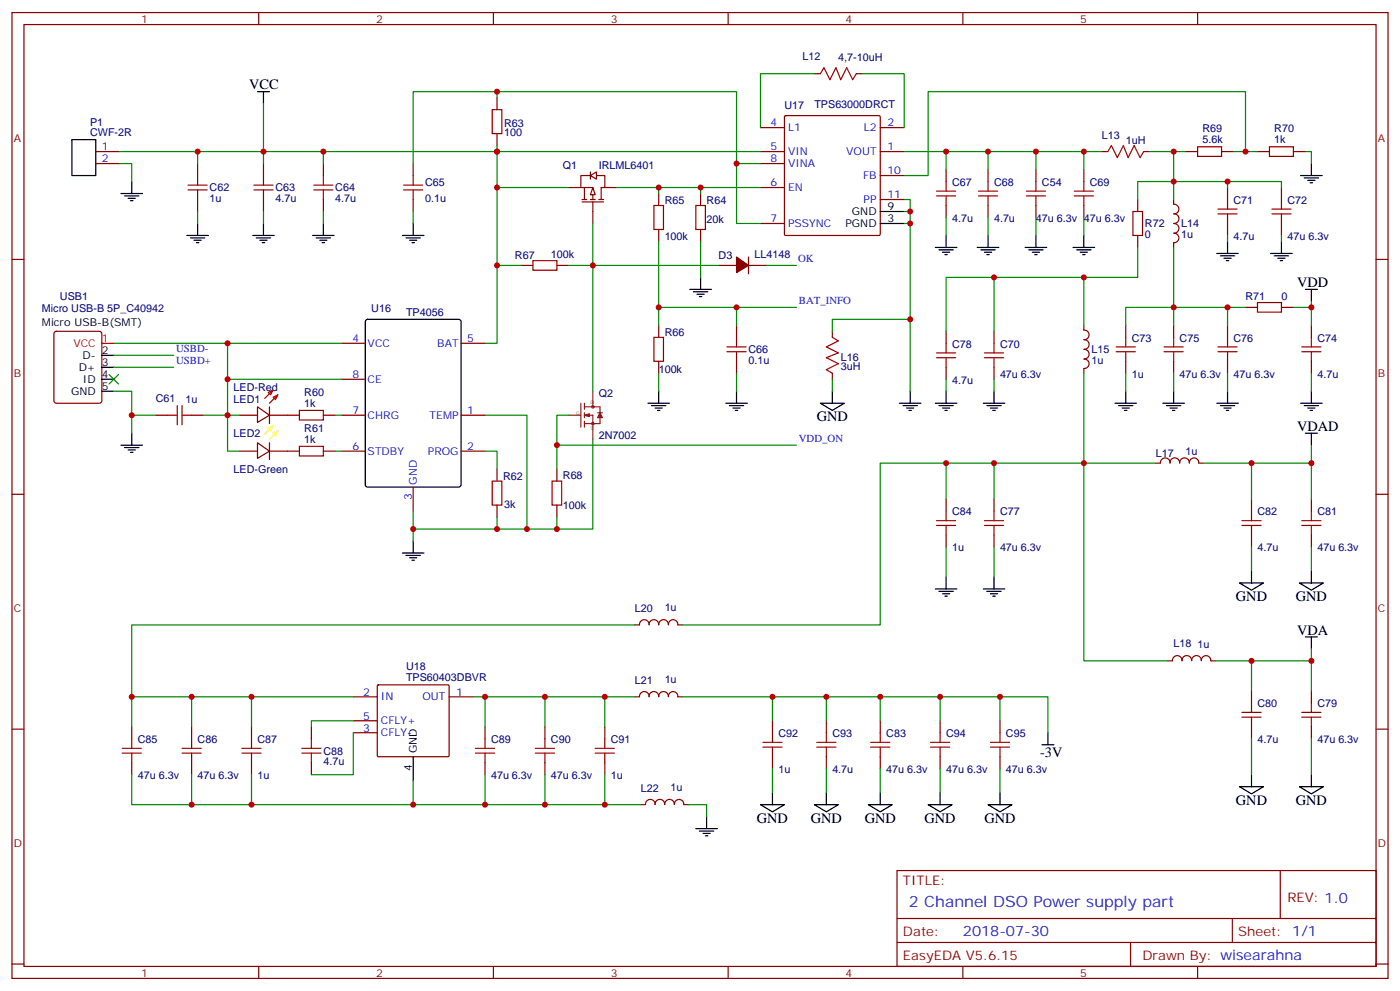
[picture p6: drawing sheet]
<svg xmlns="http://www.w3.org/2000/svg" width="412mm" height="292mm" viewBox="0 0 412 292" stroke-linecap="round" stroke-linejoin="round" font-family="sans-serif">
<g fill="none" stroke="#870000" stroke-width=".35">
<path d="M3.5 3.7h405.4v284.3h-405.4zM7.1 7.2h398.2v277.3h-398.2zM76.2 3.7v3.5M145.3 3.7v3.5M214.5 3.7v3.5M283.6 3.7v3.5M352.8 3.7v3.5M146.4 28.8v3.5M146.4 39.3v3.6M28.2 44.6h7.1M28.2 48.2h7.1M58.2 48.2v3.5"/>
<path d="M58.2 58.7v3.6M77.6 48.2v3.5M77.6 58.7v3.6M95.2 48.2v3.5M95.2 58.7v3.6M121.7 48.2v3.5M121.7 58.7v3.6M171.4 59.4h6.4M171.4 58.7h1.5M172.2 55.2v3.5M173.9 51.7h-2.8v3.5h3.5v3.5M173.9 50.6v2.1"/>
<path d="M173.9 58.7h1.4M174.6 59.4v2.9M175.7 51.7h2.5v3.5h-1.1v3.5M176.4 58.7h1.4M194 57v3.5M206.4 57v3.5M3.5 76.4h3.6M194 67.6v3.5M206.4 67.6v3.5M405.3 76.4h3.6M16.1 97.7l.5-.2h12.7l.6 .5 .1 20-.5 .7h-12.9l-.7-.5v-20zM194 95.8v3.5"/>
<path d="M217 95.8v3.5M75.8 119.8l3.6 2.4-3.6 2.2zM79.4 119.8v4.9M100.5 101.1h7.1M100.5 111.7h7.1M135.8 101.1h7.1M194 106.4v3.5M217 106.4v3.5M45.9 122.2h3.5M56.4 122.2h3.6M70.6 122.2h5.2M70.6 132.8h5.2"/>
<path d="M75.8 130.4l3.6 2.4-3.6 2.1zM79.4 122.2h8.8M79.4 132.8h8.8M79.4 130.4v4.9M95.2 122.2h3.6M95.2 132.8h3.6M100.5 122.2h7.1M100.5 132.8h7.1M135.8 122.2h7.1M135.8 132.8h7.1M146.4 138.1v3.5M3.5 145.5h3.6"/>
<path d="M121.7 143.4v7.1M146.4 148.7v3.5M405.3 145.5h3.6M3.5 214.7h3.6M405.3 214.7h3.6M264.2 256.3h141.1v28.2h-141.1zM377.1 256.3v14.1M264.2 270.4h141.1M264.2 277.5h141.1M333 277.5v7M363 270.4v7.1M3.5 283.8h3.6"/>
<path d="M76.2 284.5v3.5M145.3 284.5v3.5M214.5 284.5v3.5M283.6 284.5v3.5M352.8 284.5v3.5M405.3 283.8h3.6"/>
</g>
<path d="M21.2 41.1h7v10.6h-7zM107.8 94.2l.5-.2h26.8l.7 .4v48.3l-.4 .6-27.1 .1-.6-.5-.1-48.2zM30 104.6h3.5M30 108.1h3.5M30 111.7h3.5M30 115.2h3.5" fill="none" stroke="#000" stroke-width=".35"/>
<path d="M30 101.1h3.5M79 115.5l1.4-.7-.7 1.4zM80.4 116.9l1.4-.7-.7 1.5zM80.4 114.8l-2.4 2.5M81.8 116.2l-2.4 2.5" fill="none" stroke="#f00" stroke-width=".35"/>
<g fill="none" stroke="#a10000" stroke-width=".35">
<path d="M145 32.3h2.8v7h-2.8zM55.4 55.9h5.6M55.4 54.5h5.6M58.2 51.7v2.8M58.2 55.9v2.8M74.8 55.9h5.6M74.8 54.5h5.6M77.6 51.7v2.8M77.6 55.9v2.8M92.4 55.9h5.7M92.4 54.5h5.7M95.2 51.7v2.8"/>
<path d="M95.2 55.9v2.8M118.9 55.9h5.6M118.9 54.5h5.6M121.7 51.7v2.8M121.7 55.9v2.8M192.6 60.5h2.8v7.1h-2.8zM205 60.5h2.8v7.1h-2.8zM192.6 99.3h2.8v7.1h-2.8zM217 99.3v2.8M52.2 119.4v5.7M53.6 119.4v5.7M214.1 102.1h5.7"/>
<path d="M214.1 103.5h5.7M217 103.5v2.9M49.4 122.2h2.8M53.6 122.2h2.8M88.2 120.8h7v2.8h-7zM88.2 131.4h7v2.8h-7zM145 141.6h2.8v7.1h-2.8z"/>
</g>
<path d="M79 126.1l1.4-.7-.7 1.4zM80.4 127.5l1.4-.7-.7 1.4zM80.4 125.4l-2.4 2.5M81.8 126.8l-2.4 2.5" fill="none" stroke="#ff0" stroke-width=".35"/>
<g fill="#fff" stroke="#870000" stroke-width=".35">
<path d="M174.6 55.2l.7 2.1h-1.4z"/>
<path d="M173.9 51.7l1.8-1.1v2.1z"/>
</g>
<g fill="none" stroke="#870000" stroke-width=".35">
<path d="M224 37.6h7.1M231.1 34.2l.3-.2h27.5l.3 .2 .1 34.8-.2 .3h-27.7l-.3-.2zM239.9 21.7h1.8M252.2 21.7h1.8M259.3 37.6h7M167.6 55.2h3.5M178.2 55.2h3.5M224 55.2h7.1M224 44.6h7.1M224 48.2h7.1M259.3 44.6h7M259.3 51.7h7"/>
<path d="M259.3 58.7h7M278.7 49.9v3.5M291 49.9v3.5M305.2 49.9v3.5M319.3 49.9v3.5M324.6 44.6h1.7M335.1 58.7v3.6M336.9 44.6h1.8M345.7 58.7l.1 1.4a1.41 1.41 0 0 1 1.5 1.5 1.41 1.41 0 0 1-1.6 1.4 1.41 1.41 0 0 1 1.6 1.4 1.41 1.41 0 0 1-1.5 1.4M349.2 44.6h3.6M359.8 44.6h3.6M361.6 55.2v3.5"/>
<path d="M370.4 44.6h3.5M377.5 55.2v3.5M381 44.6h3.5M153.5 78.1h3.5M164 78.1h3.6M174.6 62.3v3.5M211.7 78.1h5.3M220.5 78.1h5.3M220.5 75.7v4.9M224 65.8h7.1M278.7 60.5v3.5M291 60.5v3.5"/>
<path d="M305.2 60.5v3.5M319.3 60.5v3.5M335.1 69.3v3.5M345.8 65.8a1.41 1.41 0 0 1 1.5 1.4 1.41 1.41 0 0 1-1.5 1.4 1.4 1.4 0 0 1 1.5 1.4 1.4 1.4 0 0 1-1.5 1.4l-.1 1.4M361.6 65.8v3.5M377.5 65.8v3.5M245.2 97.5v1.8M278.7 97.5v3.6M292.8 97.5v3.6M319.3 95.8v1.4M319.3 97.2a1.41 1.41 0 0 1 1.5 1.4 1.41 1.41 0 0 1-1.5 1.4 1.41 1.41 0 0 1 1.5 1.4 1.41 1.41 0 0 1-1.5 1.4M331.6 95.8v3.5"/>
<path d="M345.7 95.8v3.5M361.6 95.8v3.5M366.9 90.5h3.5M377.5 90.5h3.5M386.3 95.8v3.5M245.2 109.9v1.8M278.7 108.1v3.6M292.8 108.1v3.6M319.3 108.5v1.4M319.3 102.9a1.41 1.41 0 0 1 1.5 1.4 1.41 1.41 0 0 1-1.5 1.4 1.4 1.4 0 0 1 1.5 1.4 1.4 1.4 0 0 1-1.5 1.4M331.6 106.4v3.5M345.7 106.4v3.5"/>
<path d="M361.6 106.4v3.5M386.3 106.4v3.5M164 138.1v3.5M347.5 136.3a1.41 1.41 0 0 0-1.5-1.5 1.41 1.41 0 0 0-1.4 1.5 1.41 1.41 0 0 0-1.3-1.5 1.41 1.41 0 0 0-1.5 1.5h-1.4M347.5 136.3a1.41 1.41 0 0 1 1.4-1.5 1.41 1.41 0 0 1 1.4 1.5M350.4 136.3a1.38 1.38 0 0 1 1.3-1.5 1.38 1.38 0 0 1 1.4 1.5h1.4M164 148.7v3.5M278.7 146.9v3.6M278.7 157.5v3.5M292.8 146.9v3.6M292.8 157.5v3.5M368.7 146.9v3.6"/>
<path d="M368.7 157.5v3.5M386.3 146.9v3.6M386.3 157.5v3.5M194 183.9a1.41 1.41 0 0 0-1.4-1.5 1.41 1.41 0 0 0-1.4 1.5 1.41 1.41 0 0 0-1.4-1.5 1.41 1.41 0 0 0-1.4 1.5l-1.4 .1M194.1 183.9a1.41 1.41 0 0 1 1.4-1.5 1.41 1.41 0 0 1 1.4 1.5M196.9 183.9a1.38 1.38 0 0 1 1.4-1.5 1.38 1.38 0 0 1 1.4 1.5l1.4 .1M344 194.6h1.4M345.4 194.5a1.41 1.41 0 0 1 1.4-1.5 1.41 1.41 0 0 1 1.4 1.5M348.2 194.5a1.41 1.41 0 0 1 1.4-1.5 1.41 1.41 0 0 1 1.4 1.5M351 194.5a1.41 1.41 0 0 1 1.4-1.5 1.41 1.41 0 0 1 1.5 1.5M353.9 194.5a1.38 1.38 0 0 1 1.4-1.5 1.38 1.38 0 0 1 1.3 1.5M356.7 194.6h1.4"/>
<path d="M38.8 214v3.5M56.4 214v3.5M74.1 214v3.5M91.7 214v3.5M104.1 205.1h7M104.1 215.7h7M104.1 212.2h7M111.2 201.8l.3-.2 20.6 .1 .2 .3-.1 20.6-.3 .2-20.6-.1-.2-.3zM132.3 205.1h7M142.9 214v3.5M160.5 214v3.5M178.2 214v3.5"/>
<path d="M187 205.1h1.4M194 205.1a1.41 1.41 0 0 0-1.4-1.5 1.41 1.41 0 0 0-1.4 1.5 1.41 1.41 0 0 0-1.4-1.5 1.41 1.41 0 0 0-1.4 1.5M194.1 205.1a1.41 1.41 0 0 1 1.4-1.5 1.41 1.41 0 0 1 1.4 1.5M196.9 205.1a1.38 1.38 0 0 1 1.4-1.5 1.38 1.38 0 0 1 1.4 1.5M199.7 205.1h1.4M227.5 212.2v3.5M243.4 212.2v3.5M259.3 212.2v3.5M276.9 212.2v3.5M294.6 212.2v3.5M368.7 203.4v3.5M368.7 214v3.5"/>
<path d="M386.3 203.4v3.5M386.3 214v3.5M38.8 224.5v3.6M56.4 224.5v3.6M74.1 224.5v3.6M91.7 224.5v3.6M142.9 224.5v3.6M160.5 224.5v3.6M178.2 224.5v3.6M188.7 236.9h1.4M195.8 236.8a1.41 1.41 0 0 0-1.4-1.5 1.41 1.41 0 0 0-1.4 1.6 1.41 1.41 0 0 0-1.4-1.6 1.41 1.41 0 0 0-1.5 1.6M195.8 236.8a1.41 1.41 0 0 1 1.4-1.5 1.41 1.41 0 0 1 1.4 1.5"/>
<path d="M198.7 236.8a1.38 1.38 0 0 1 1.3-1.4 1.38 1.38 0 0 1 1.4 1.4M201.4 236.9h1.4M227.5 222.8v3.5M243.4 222.8v3.5M259.3 222.8v3.5M276.9 222.8v3.5M294.6 222.8v3.5"/>
</g>
<g fill="none" stroke="#a10000" stroke-width=".35">
<path d="M241.7 21.7l1-1.8 1.8 3.6 1.7-3.6 1.4 3.6 1.8-3.6 1.8 3.6 1-1.8M275.9 57.7h5.6M275.9 56.3h5.6M278.7 53.4v2.9M278.7 57.7v2.8M288.2 57.7h5.7M288.2 56.3h5.7M291 53.4v2.9M291 57.7v2.8M302.3 57.7h5.7M302.3 56.3h5.7M305.2 53.4v2.9"/>
<path d="M305.2 57.7v2.8M316.4 57.7h5.7M316.4 56.3h5.7M319.3 53.4v2.9M319.3 57.7v2.8M326.3 44.6l1.1-1.7 1.7 3.5 1.8-3.5 1.4 3.5 1.8-3.5 1.7 3.5 1.1-1.8M352.8 43.2h7v2.8h-7zM361.6 58.7v2.9M373.9 43.2h7.1v2.8h-7.1zM377.5 58.7v2.9M157 76.7h7v2.9h-7zM333.7 62.3h2.8v7h-2.8z"/>
<path d="M358.8 63h5.6M358.8 61.6h5.6M361.6 63v2.8M374.6 63h5.7M374.6 61.6h5.7M377.5 63v2.8M245.2 99.3l1.7 1.1-3.5 1.7 3.5 1.8-3.5 1.4 3.5 1.8-3.5 1.7 1.8 1.1M331.6 99.3v2.8M345.7 99.3v2.8M361.6 99.3v2.8M370.4 89.1h7.1v2.8h-7.1zM386.3 99.3v2.8"/>
<path d="M275.9 105.3h5.6M275.9 103.9h5.6M278.7 101.1v2.8M278.7 105.3v2.8M290 105.3h5.6M290 103.9h5.6M292.8 101.1v2.8M292.8 105.3v2.8M328.8 103.5h5.6M328.8 102.1h5.6M331.6 103.5v2.9M342.9 103.5h5.6"/>
<path d="M342.9 102.1h5.6M345.7 103.5v2.9M358.8 103.5h5.6M358.8 102.1h5.6M361.6 103.5v2.9M383.5 103.5h5.6M383.5 102.1h5.6M386.3 103.5v2.9M162.6 141.6h2.9v7.1h-2.9zM275.9 154.7h5.6M275.9 153.3h5.6M278.7 150.5v2.8"/>
<path d="M278.7 154.7v2.8M290 154.7h5.6M290 153.3h5.6M292.8 150.5v2.8M292.8 154.7v2.8M365.8 154.7h5.7M365.8 153.3h5.7M368.7 150.5v2.8M368.7 154.7v2.8M383.5 154.7h5.6M383.5 153.3h5.6M386.3 150.5v2.8"/>
<path d="M386.3 154.7v2.8M38.8 217.5v2.8M56.4 217.5v2.8M74.1 217.5v2.8M91.7 217.5v2.8M142.9 217.5v2.8M160.5 217.5v2.8M178.2 217.5v2.8M224.7 220h5.7M224.7 218.5h5.7M227.5 215.7v2.8M227.5 220v2.8"/>
<path d="M240.6 220h5.6M240.6 218.5h5.6M243.4 215.7v2.8M243.4 220v2.8M256.5 220h5.6M256.5 218.5h5.6M259.3 215.7v2.8M259.3 220v2.8M274.1 220h5.7M274.1 218.5h5.7M276.9 215.7v2.8M276.9 220v2.8"/>
<path d="M291.7 220h5.7M291.7 218.5h5.7M294.6 215.7v2.8M294.6 220v2.8M365.8 211.1h5.7M365.8 209.7h5.7M368.7 206.9v2.8M368.7 211.1v2.9M383.5 211.1h5.6M383.5 209.7h5.6M386.3 206.9v2.8M386.3 211.1v2.9"/>
<path d="M36 221.7h5.6M36 220.3h5.6M38.8 221.7v2.8M53.6 221.7h5.7M53.6 220.3h5.7M56.4 221.7v2.8M71.3 221.7h5.6M71.3 220.3h5.6M74.1 221.7v2.8M88.9 221.7h5.6M88.9 220.3h5.6M91.7 221.7v2.8"/>
<path d="M140.1 221.7h5.6M140.1 220.3h5.6M142.9 221.7v2.8M157.7 221.7h5.6M157.7 220.3h5.6M160.5 221.7v2.8M175.3 221.7h5.7M175.3 220.3h5.7M178.2 221.7v2.8"/>
</g>
<path d="M217 75.7l3.5 2.4-3.5 2.2z" fill="#870000" stroke="#870000" stroke-width=".35"/>
<g fill="none" stroke="#8c2424" stroke-width=".35">
<path d="M171.1 118.7v7.1M172.2 119.8h4.5v2.4M172.2 118.7v1.8M174.6 115.2v4.6M167.6 122.2h3.5M172.2 122.2h2.4v7.1M172.2 121.5v1.4M172.2 124v1.8M172.2 122.2l1.4 .4M172.9 122.2l.7 .4M173.6 121.9l-1.4 .3M173.6 121.9v.7"/>
<path d="M173.6 121.9l-1.1 .3 1.1 .4M176 121.5h1.4M176.7 122.6v2.1h-4.5M176.7 121.5l.7 1.4h-1.4zM176.7 122.2l.4 .7M176.7 122.2l-.3 .7M176.7 122.2l.4 .4M176.7 122.2l-.3 .4"/>
<circle cx="174.6" cy="119.8" r=".35"/>
<circle cx="174.6" cy="124.7" r=".35"/>
</g>
<g fill="none" stroke="#000" stroke-width=".35">
<path d="M75.8 27h3.6M77.6 27v3.5M35.6 57h6.4M36.7 57.7h4.2M37.7 58.4h2.2M38.5 59.1h.7M38.8 53.4v3.6M383.1 51.7h6.4M384.2 52.4h4.2M385.2 53.1h2.1M385.9 53.8h.7M386.3 48.2v3.5"/>
<path d="M55 69.3h6.4M56.1 70h4.2M57.1 70.7h2.2M57.9 71.4h.7M58.2 65.8v3.5M74.4 69.3h6.4M75.5 70h4.2M76.6 70.7h2.1M77.3 71.4h.7M77.6 65.8v3.5M92.1 69.3h6.3M93.1 70h4.3"/>
<path d="M94.2 70.7h2.1M94.9 71.4h.7M95.2 65.8v3.5M118.5 69.3h6.4M119.6 70h4.2M120.6 70.7h2.2M121.4 71.4h.7M121.7 65.8v3.5M259.3 65.8h7M259.3 62.3h7M275.5 72.8h6.4M276.6 73.6h4.2"/>
<path d="M277.6 74.3h2.2M278.3 75h.7M278.7 69.3v3.5M287.9 72.8h6.3M288.9 73.6h4.3M290 74.3h2.1M290.7 75h.7M291 69.3v3.5M302 72.8h6.3M303 73.6h4.3M304.1 74.3h2.1M304.8 75h.7"/>
<path d="M305.2 69.3v3.5M316.1 72.8h6.3M317.1 73.6h4.3M318.2 74.3h2.1M318.9 75h.7M319.3 69.3v3.5M358.4 74.6h6.4M359.5 75.3h4.2M360.5 76h2.2M361.2 76.7h.7M361.6 71.1v3.5M374.3 74.6h6.3"/>
<path d="M375.4 75.3h4.2M376.4 76h2.1M377.1 76.7h.7M377.5 71.1v3.5M203.2 85.2h6.3M204.3 85.9h4.2M205.3 86.6h2.1M206 87.3h.7M206.4 81.7v3.5M384.5 85.2h3.6M386.3 85.2v3.5M190.9 118.7h6.3"/>
<path d="M191.9 119.4h4.2M194 115.2v3.5M213.8 118.7h6.3M214.8 119.4h4.3M217 115.2v3.5M241.7 118.7h7l-3.5 2.1zM245.2 115.2v3.5M264.9 118.7h6.4M266 119.4h4.2M268.1 115.2v3.5M275.5 118.7h6.4M276.6 119.4h4.2"/>
<path d="M278.7 115.2v3.5M289.6 118.7h6.4M290.7 119.4h4.2M292.8 115.2v3.5M328.4 118.7h6.4M329.5 119.4h4.2M331.6 115.2v3.5M342.5 118.7h6.4M343.6 119.4h4.2M345.7 115.2v3.5M358.4 118.7h6.4M359.5 119.4h4.2"/>
<path d="M361.6 115.2v3.5M383.1 118.7h6.4M384.2 119.4h4.2M386.3 115.2v3.5M35.6 131.1h6.4M36.7 131.8h4.2M37.7 132.5h2.2M38.5 133.2h.7M38.8 127.5v3.6M193 120.1h2.1M193.7 120.8h.7M215.9 120.1h2.1"/>
<path d="M216.6 120.8h.7M267.1 120.1h2.1M267.8 120.8h.7M277.6 120.1h2.2M278.3 120.8h.7M291.7 120.1h2.2M292.5 120.8h.7M330.6 120.1h2.1M331.3 120.8h.7M344.7 120.1h2.1M345.4 120.8h.7M360.5 120.1h2.2"/>
<path d="M361.2 120.8h.7M384.5 127.5h3.6M385.2 120.1h2.1M385.9 120.8h.7M386.3 127.5v3.6M121.7 159.3v3.5M118.5 162.8h6.4M119.6 163.5h4.2M120.6 164.2h2.2M121.4 164.9h.7M275.5 173.4h6.4M276.6 174.1h4.2"/>
<path d="M277.6 174.8h2.2M278.3 175.5h.7M278.7 169.9v3.5M289.6 173.4h6.4M290.7 174.1h4.2M291.7 174.8h2.2M292.5 175.5h.7M292.8 169.9v3.5M365.1 171.6h7.1l-3.5 2.1zM368.7 168.1v3.5M382.8 171.6h7l-3.5 2.1zM386.3 168.1v3.5"/>
<path d="M384.5 187.5h3.6M386.3 187.5v3.5M306.9 219.3h3.5M308.7 215.7v3.6M121.7 222.8v7M224 236.9h7.1l-3.6 2.1zM227.5 233.4v3.5M239.9 236.9h7l-3.5 2.1zM243.4 233.4v3.5M255.8 236.9h7l-3.5 2.1zM259.3 233.4v3.5M273.4 236.9h7.1l-3.6 2.1z"/>
<path d="M276.9 233.4v3.5M291 236.9h7.1l-3.5 2.1zM294.6 233.4v3.5M365.1 231.6h7.1l-3.5 2.1zM368.7 228.1v3.5M382.8 231.6h7l-3.5 2.1zM386.3 228.1v3.5M205 243.9h6.3M206 244.7h4.3M207.1 245.4h2.1M207.8 246.1h.7M208.1 240.4v3.5"/>
</g>
<g fill="none" stroke="#008700" stroke-width=".35">
<path d="M77.6 30.5v17.7M146.4 28.8v-1.8h-24.7v21.2M146.4 27h70.6v21.2h7M239.9 21.7h-15.9v15.9M254 21.7h12.3v15.9M35.3 48.2h3.5v5.2M35.3 44.6h111.1v56.5h-3.5M58.2 44.6v3.6M95.2 44.6v3.6M146.4 42.9v1.7h77.6M146.4 55.2h21.2M181.7 55.2h12.3"/>
<path d="M206.4 55.2h-12.4v1.8M217 48.2v17.6h7M224 55.2h-17.6v1.8M266.3 44.6h53v5.3M266.3 58.7h1.8v56.5M278.7 44.6v5.3M291 44.6v5.3M305.2 44.6v5.3M319.3 44.6h5.3M335.1 58.7v-5.3h10.6v5.3M338.7 44.6h10.5M345.7 44.6v8.8h31.8v1.8"/>
<path d="M361.6 53.4v1.8M363.4 44.6h7M366.9 44.6v-17.6h-93.5v24.7h-7.1M384.5 44.6h1.8v3.6M58.2 62.3v3.5M77.6 62.3v3.5M95.2 62.3v3.5M121.7 62.3v3.5M146.4 78.1h7.1M174.6 65.8v12.3h-7M194 71.1v24.7M206.4 71.1v10.6"/>
<path d="M211.7 78.1h-37.1v37.1M225.8 78.1h8.8M266.3 62.3h1.8M266.3 65.8h1.8M278.7 64v5.3M291 64v5.3M305.2 64v5.3M319.3 64v5.3M335.1 72.8v8.9h-56.4v15.8M345.7 72.8v17.7h-14.1v5.3M361.6 69.3v1.8M377.5 69.3v1.8"/>
<path d="M194 90.5h23v5.3M217 90.5h17.6M268.1 94h-22.9v3.5M292.8 81.7v15.8M319.3 81.7v14.1M361.6 90.5h-15.9v5.3M366.9 90.5h-5.3v5.3M381 90.5h5.3M386.3 88.7v7.1M33.5 115.2h5.3v12.3M33.5 104.6h17.7M33.5 108.1h17.7"/>
<path d="M33.5 101.1h67M67 101.1v10.6h33.5M67 111.7v10.5h3.6M194 109.9v5.3M217 109.9v5.3M245.2 111.7v3.5M278.7 111.7v3.5M292.8 111.7v3.5M319.3 109.9v84.7h24.7M331.6 109.9v5.3M345.7 109.9v5.3M361.6 109.9v5.3"/>
<path d="M386.3 109.9v5.3M38.8 122.2h7.1M60 122.2h7v10.6h3.6M98.8 122.2h1.7M98.8 132.8h1.7M142.9 132.8h3.5v5.3M142.9 122.2h12.3v33.6M164 131.1h70.6M167.6 122.2h-3.6v15.9M174.6 129.3v26.5h-52.9M278.7 136.3v10.6M292.8 136.3v10.6"/>
<path d="M340.4 136.3h-81.1v47.7h-58.2M354.5 136.3h14.2v10.6M368.7 136.3h17.6M386.3 131.1v15.8M121.7 150.5v8.8M146.4 152.2v3.6M164 152.2v3.6M278.7 161v8.9M292.8 161v8.9M368.7 161v7.1M386.3 161v7.1M187 184h-148.2v30"/>
<path d="M358.1 194.6h28.2M368.7 194.6v8.8M386.3 191v12.4M38.8 205.1h65.3M56.4 205.1v8.9M74.1 205.1v8.9M104.1 212.2h-12.4v1.8M104.1 215.7v12.4h-12.4M139.3 205.1h38.9v8.9M142.9 205.1v8.9M160.5 205.1v8.9M178.2 205.1h8.8"/>
<path d="M201.1 205.1h93.5v7.1M227.5 205.1v7.1M243.4 205.1v7.1M259.3 205.1v7.1M276.9 205.1v7.1M294.6 205.1h14.1v10.6M368.7 217.5v10.6M386.3 217.5v10.6M38.8 228.1v8.8h139.4v-8.8M56.4 228.1v8.8M74.1 228.1v8.8M121.7 229.8v7.1"/>
<path d="M142.9 228.1v8.8M160.5 228.1v8.8M178.2 236.9h10.5M202.8 236.9h5.3v3.5M227.5 226.3v7.1M243.4 226.3v7.1M259.3 226.3v7.1M276.9 226.3v7.1M294.6 226.3v7.1"/>
</g>
<g fill="#c00">
<circle cx="217" cy="90.5" r=".88"/>
<circle cx="268.1" cy="94" r=".88"/>
<circle cx="268.1" cy="62.3" r=".88"/>
<circle cx="194" cy="90.5" r=".88"/>
<circle cx="366.9" cy="44.6" r=".88"/>
<circle cx="294.6" cy="205.1" r=".88"/>
<circle cx="243.4" cy="205.1" r=".88"/>
<circle cx="276.9" cy="205.1" r=".88"/>
<circle cx="142.9" cy="236.9" r=".88"/>
<circle cx="74.1" cy="236.9" r=".88"/>
<circle cx="160.5" cy="205.1" r=".88"/>
<circle cx="278.7" cy="136.3" r=".88"/>
<circle cx="292.8" cy="136.3" r=".88"/>
<circle cx="319.3" cy="136.3" r=".88"/>
<circle cx="386.3" cy="194.6" r=".88"/>
<circle cx="386.3" cy="136.3" r=".88"/>
<circle cx="361.6" cy="53.4" r=".88"/>
<circle cx="361.6" cy="90.5" r=".88"/>
<circle cx="386.3" cy="90.5" r=".88"/>
<circle cx="345.7" cy="44.6" r=".88"/>
<circle cx="319.3" cy="44.6" r=".88"/>
<circle cx="305.2" cy="44.6" r=".88"/>
<circle cx="278.7" cy="44.6" r=".88"/>
<circle cx="146.4" cy="155.8" r=".88"/>
<circle cx="121.7" cy="155.8" r=".88"/>
<circle cx="146.4" cy="78.1" r=".88"/>
<circle cx="174.6" cy="78.1" r=".88"/>
<circle cx="146.4" cy="44.6" r=".88"/>
<circle cx="77.6" cy="44.6" r=".88"/>
<circle cx="38.8" cy="122.2" r=".88"/>
<circle cx="67" cy="111.7" r=".88"/>
<circle cx="67" cy="101.1" r=".88"/>
<circle cx="67" cy="122.2" r=".88"/>
<circle cx="58.2" cy="44.6" r=".88"/>
<circle cx="95.3" cy="44.6" r=".88"/>
<circle cx="146.4" cy="55.2" r=".88"/>
<circle cx="164" cy="155.8" r=".88"/>
<circle cx="164" cy="131.1" r=".88"/>
<circle cx="146.4" cy="27" r=".88"/>
<circle cx="206.4" cy="55.2" r=".88"/>
<circle cx="194" cy="55.2" r=".88"/>
<circle cx="155.2" cy="155.8" r=".88"/>
<circle cx="291" cy="44.6" r=".88"/>
<circle cx="345.7" cy="90.5" r=".88"/>
<circle cx="345.7" cy="53.4" r=".88"/>
<circle cx="292.8" cy="81.7" r=".88"/>
<circle cx="319.3" cy="81.7" r=".88"/>
<circle cx="368.7" cy="194.6" r=".88"/>
<circle cx="142.9" cy="205.1" r=".88"/>
<circle cx="56.4" cy="236.9" r=".88"/>
<circle cx="121.7" cy="236.9" r=".88"/>
<circle cx="160.5" cy="236.9" r=".88"/>
<circle cx="74.1" cy="205.1" r=".88"/>
<circle cx="56.4" cy="205.1" r=".88"/>
<circle cx="38.8" cy="205.1" r=".88"/>
<circle cx="178.2" cy="236.9" r=".88"/>
<circle cx="178.2" cy="205.1" r=".88"/>
<circle cx="259.3" cy="205.1" r=".88"/>
<circle cx="227.5" cy="205.1" r=".88"/>
<circle cx="368.7" cy="136.3" r=".88"/>
<circle cx="217" cy="48.2" r=".88"/>
<circle cx="268.1" cy="65.8" r=".88"/>
</g>
<path d="M32.1 110.2l2.8 2.9zM34.9 110.2l-2.8 2.9z" fill="#c00" stroke="#008700" stroke-width=".35"/>
<text font-size="4.6" fill="#00f" x="267.8" y="266.9">2 Channel DSO Power supply part</text>
<g font-size="4.2">
<text x="73.4" y="26.3">VCC</text>
<text x="382.1" y="84.5">VDD</text>
<text x="240.6" y="124">GND</text>
<text x="382.1" y="126.8">VDAD</text>
<text x="364.1" y="176.9">GND</text>
<text x="381.7" y="176.9">GND</text>
<text x="382.1" y="186.8">VDA</text>
<text x="306.4" y="222.7">-3V</text>
<text x="364.1" y="236.9">GND</text>
<text x="381.7" y="236.9">GND</text>
<text x="223" y="242.2">GND</text>
<text x="238.8" y="242.2">GND</text>
<text x="254.7" y="242.2">GND</text>
<text x="272.3" y="242.2">GND</text>
<text x="290" y="242.2">GND</text>
</g>
<text font-size="4.2" fill="#00f" x="283.6" y="275.7">2018-07-30</text>
<g font-size="3.9" fill="#800">
<text x="266" y="260.5">TITLE:</text>
<text x="379.2" y="265.5">REV: 1.0</text>
<text x="266" y="275.7">Date:</text>
<text x="364.8" y="275.7">Sheet: 1/1</text>
<text x="266" y="282.8">EasyEDA V5.6.15</text>
<text x="336.5" y="282.8">Drawn By: wisearahna</text>
</g>
<g font-size="3.2" fill="#800">
<text x="41.6" y="6.7">1</text>
<text x="110.8" y="6.7">2</text>
<text x="179.9" y="6.7">3</text>
<text x="249.1" y="6.7">4</text>
<text x="318.2" y="6.7">5</text>
<text x="4.1" y="41.8">A</text>
<text x="405.9" y="41.8">A</text>
<text x="4.1" y="110.9">B</text>
<text x="405.9" y="110.9">B</text>
<text x="4.1" y="180.1">C</text>
<text x="405.9" y="180.1">C</text>
<text x="4.1" y="249.2">D</text>
<text x="405.9" y="249.2">D</text>
<text x="41.6" y="287.5">1</text>
<text x="110.8" y="287.5">2</text>
<text x="179.9" y="287.5">3</text>
<text x="249.1" y="287.5">4</text>
<text x="318.2" y="287.5">5</text>
</g>
<g font-size="3.2" fill="#000080">
<text x="236.4" y="17.7">L12</text>
<text x="246.9" y="18">4,7-10uH</text>
<text x="231.1" y="32.1">U17</text>
<text x="239.9" y="31.7">TPS63000DRCT</text>
<text x="26.5" y="40">CWF-2R</text>
<text x="26.5" y="37.1">P1</text>
<text x="148.5" y="40.2">100</text>
<text x="148.5" y="37.3">R63</text>
<text x="324.6" y="41">L13</text>
<text x="354.2" y="38.9">R69</text>
<text x="375.4" y="38.9">R70</text>
<text x="331.6" y="42.4">1uH</text>
<text x="354.2" y="42.1">5.6k</text>
<text x="375.4" y="42.1">1k</text>
<text x="165.8" y="49.8">Q1</text>
<text x="176.4" y="49.7">IRLML6401</text>
<text x="61.7" y="59.6">1u</text>
<text x="61.7" y="56.3">C62</text>
<text x="81.1" y="59.6">4.7u</text>
<text x="81.1" y="56.3">C63</text>
<text x="98.8" y="59.6">4.7u</text>
<text x="98.8" y="56.3">C64</text>
<text x="125.2" y="59.6">0.1u</text>
<text x="125.2" y="54.7">C65</text>
<text x="195.8" y="60">R65</text>
<text x="208.1" y="60">R64</text>
<text x="280.5" y="54.7">C67</text>
<text x="292.8" y="54.7">C68</text>
<text x="306.9" y="54.7">C54</text>
<text x="321" y="54.7">C69</text>
<text x="208.1" y="65.6">20k</text>
<text x="280.5" y="65.3">4.7u</text>
<text x="292.8" y="65.3">4.7u</text>
<text x="305.2" y="65.3">47u 6.3v</text>
<text x="319.3" y="65.3">47u 6.3v</text>
<text x="363.4" y="60">C71</text>
<text x="379.2" y="60">C72</text>
<text x="195.8" y="70.6">100k</text>
<text x="337.3" y="70.1">0</text>
<text x="337.3" y="66.9">R72</text>
<text x="348" y="70.2">1u</text>
<text x="348" y="66.9">L14</text>
<text x="363.4" y="70.6">4.7u</text>
<text x="379.2" y="70.6">47u 6.3v</text>
<text x="151.7" y="76.2">R67</text>
<text x="162.3" y="75.9">100k</text>
<text x="211.7" y="76.3">D3</text>
<text x="222.2" y="75.9">LL4148</text>
<text x="17.6" y="88.2">USB1</text>
<text x="366.9" y="88.2">R71</text>
<text x="377.5" y="88.2">0</text>
<text x="12.3" y="91.8">Micro USB-B 5P_C40942</text>
<text x="109.4" y="91.8">U16</text>
<text x="119.6" y="92.9">TP4056</text>
<text x="195.8" y="98.8">R66</text>
<text x="333.4" y="100.6">C73</text>
<text x="347.5" y="100.6">C75</text>
<text x="363.4" y="100.6">C76</text>
<text x="388.1" y="100.6">C74</text>
<text x="220.5" y="107.1">0.1u</text>
<text x="220.5" y="104">C66</text>
<text x="247.7" y="106.2">L16</text>
<text x="280.5" y="102.3">C78</text>
<text x="294.6" y="102.3">C70</text>
<text x="321.5" y="107.2">1u</text>
<text x="321.5" y="104">L15</text>
<text x="194" y="109.7">100k</text>
<text x="247.6" y="108.9">3uH</text>
<text x="280.5" y="112.9">4.7u</text>
<text x="294.6" y="111.2">47u 6.3v</text>
<text x="333.4" y="111.2">1u</text>
<text x="347.5" y="111.2">47u 6.3v</text>
<text x="363.4" y="111.2">47u 6.3v</text>
<text x="388.1" y="111.2">4.7u</text>
<text x="45.9" y="118.2">C61</text>
<text x="54.7" y="118.6">1u</text>
<text x="68.8" y="115">LED-Red</text>
<text x="68.8" y="118.5">LED1</text>
<text x="89.6" y="119.8">1k</text>
<text x="89.6" y="116.5">R60</text>
<text x="176.4" y="116.8">Q2</text>
<text x="68.8" y="128.8">LED2</text>
<text x="89.6" y="130.3">1k</text>
<text x="89.6" y="127.1">R61</text>
<text x="176.4" y="129.1">2N7002</text>
<text x="340.4" y="134.4">L17</text>
<text x="349.2" y="134.1">1u</text>
<text x="68.8" y="139.4">LED-Green</text>
<text x="148.2" y="141.4">R62</text>
<text x="165.8" y="141.1">R68</text>
<text x="148.5" y="149.5">3k</text>
<text x="165.8" y="149.9">100k</text>
<text x="280.5" y="151.7">C84</text>
<text x="294.6" y="151.7">C77</text>
<text x="370.4" y="151.7">C82</text>
<text x="388.1" y="151.7">C81</text>
<text x="280.5" y="162.3">1u</text>
<text x="294.6" y="162.3">47u 6.3v</text>
<text x="370.4" y="162.3">4.7u</text>
<text x="388.1" y="162.3">47u 6.3v</text>
<text x="195.8" y="179.9">1u</text>
<text x="187" y="180.3">L20</text>
<text x="345.7" y="190.5">L18</text>
<text x="352.8" y="190.9">1u</text>
<text x="119.6" y="197.4">U18</text>
<text x="119.6" y="200.6">TPS60403DBVR</text>
<text x="187" y="201.5">L21</text>
<text x="195.8" y="201.1">1u</text>
<text x="370.4" y="208.2">C80</text>
<text x="388.1" y="208.2">C79</text>
<text x="40.6" y="218.8">C85</text>
<text x="58.2" y="218.8">C86</text>
<text x="75.8" y="218.8">C87</text>
<text x="144.6" y="218.8">C89</text>
<text x="162.3" y="218.8">C90</text>
<text x="179.9" y="218.8">C91</text>
<text x="229.3" y="217">C92</text>
<text x="245.2" y="217">C93</text>
<text x="261.1" y="217">C83</text>
<text x="278.7" y="217">C94</text>
<text x="296.3" y="217">C95</text>
<text x="370.4" y="218.8">4.7u</text>
<text x="388.1" y="218.8">47u 6.3v</text>
<text x="95.2" y="225.3">4.7u</text>
<text x="95.2" y="222.2">C88</text>
<text x="229.3" y="227.6">1u</text>
<text x="245.2" y="227.6">4.7u</text>
<text x="261.1" y="227.6">47u 6.3v</text>
<text x="278.7" y="227.6">47u 6.3v</text>
<text x="296.3" y="227.6">47u 6.3v</text>
<text x="40.6" y="229.4">47u 6.3v</text>
<text x="58.2" y="229.4">47u 6.3v</text>
<text x="75.8" y="229.3">1u</text>
<text x="144.6" y="229.4">47u 6.3v</text>
<text x="162.3" y="229.4">47u 6.3v</text>
<text x="179.9" y="229.3">1u</text>
<text x="188.7" y="233.2">L22</text>
<text x="197.6" y="232.9">1u</text>
</g>
<g font-size="3.2" fill="#00f">
<text x="226.9" y="37.2">4</text>
<text x="232.1" y="38.6">L1</text>
<text x="254.5" y="38.6">L2</text>
<text x="261.4" y="37.2">2</text>
<text x="30" y="44.3">1</text>
<text x="30" y="47.8">2</text>
<text x="226.9" y="44.3">5</text>
<text x="226.9" y="47.8">8</text>
<text x="232.1" y="45.7">VIN</text>
<text x="249.3" y="45.7">VOUT</text>
<text x="261.4" y="44.3">1</text>
<text x="232.1" y="49.2">VINA</text>
<text x="254.2" y="52.7">FB</text>
<text x="261.4" y="51.3">10</text>
<text x="226.9" y="54.9">6</text>
<text x="232.1" y="56.3">EN</text>
<text x="254.4" y="59.8">PP</text>
<text x="261.4" y="58.4">11</text>
<text x="226.9" y="65.4">7</text>
<text x="232.1" y="66.9">PSSYNC</text>
<text x="235.1" y="77.2">OK</text>
<text x="235.3" y="89.6">BAT_INFO</text>
<text x="103.8" y="100.7">4</text>
<text x="137.6" y="100.7">5</text>
<text x="51.9" y="103.7">USBD-</text>
<text x="51.9" y="107.2">USBD+</text>
<text x="108.3" y="102.1">VCC</text>
<text x="128.8" y="102.1">BAT</text>
<text x="103.8" y="111.3">8</text>
<text x="108.3" y="112.7">CE</text>
<text x="103.8" y="121.9">7</text>
<text x="108.3" y="123.3">CHRG</text>
<text x="126.6" y="123.3">TEMP</text>
<text x="137.6" y="121.9">1</text>
<text x="235.3" y="130.2">VDD_ON</text>
<text x="103.8" y="132.5">6</text>
<text x="108.3" y="133.9">STDBY</text>
<text x="126" y="133.9">PROG</text>
<text x="137.6" y="132.5">2</text>
<text x="122.8" y="142.7" transform="rotate(-90 122.8 142.7)">GND</text>
<text x="121.4" y="147.2" transform="rotate(-90 121.4 147.2)">3</text>
<text x="107" y="204.8">2</text>
<text x="112.2" y="206.2">IN</text>
<text x="124.5" y="206.2">OUT</text>
<text x="134.4" y="204.8">1</text>
<text x="107" y="215.4">3</text>
<text x="107" y="211.8">5</text>
<text x="112.2" y="213.3">CFLY+</text>
<text x="112.2" y="216.8">CFLY-</text>
</g>
<g font-size="3.2">
<text x="251" y="63.3">GND</text>
<text x="261.4" y="65.4">3</text>
<text x="261.4" y="61.9">9</text>
<text x="249" y="66.9">PGND</text>
<text x="12.4" y="95.9">Micro USB-B(SMT)</text>
<text x="24.3" y="105.7">D-</text>
<text x="30" y="104.2">2</text>
<text x="30" y="107.8">3</text>
<text x="23.2" y="109.2">D+</text>
<text x="24.4" y="112.7">ID</text>
<text x="30" y="111.3">4</text>
<text x="20.9" y="116.2">GND</text>
<text x="30" y="114.8">5</text>
<text x="122.8" y="221.7" transform="rotate(-90 122.8 221.7)">GND</text>
<text x="121.4" y="226.9" transform="rotate(-90 121.4 226.9)">4</text>
</g>
<g font-size="3.2" fill="#f00">
<text x="30" y="100.7">1</text>
<text x="21.6" y="102.1">VCC</text>
</g>
<g font-size="1.4" fill="#238d23">
<text x="173.9" y="119.1">D</text>
<text x="169.7" y="122.2">G</text>
<text x="173.9" y="126.5">S</text>
</g>
</svg>
